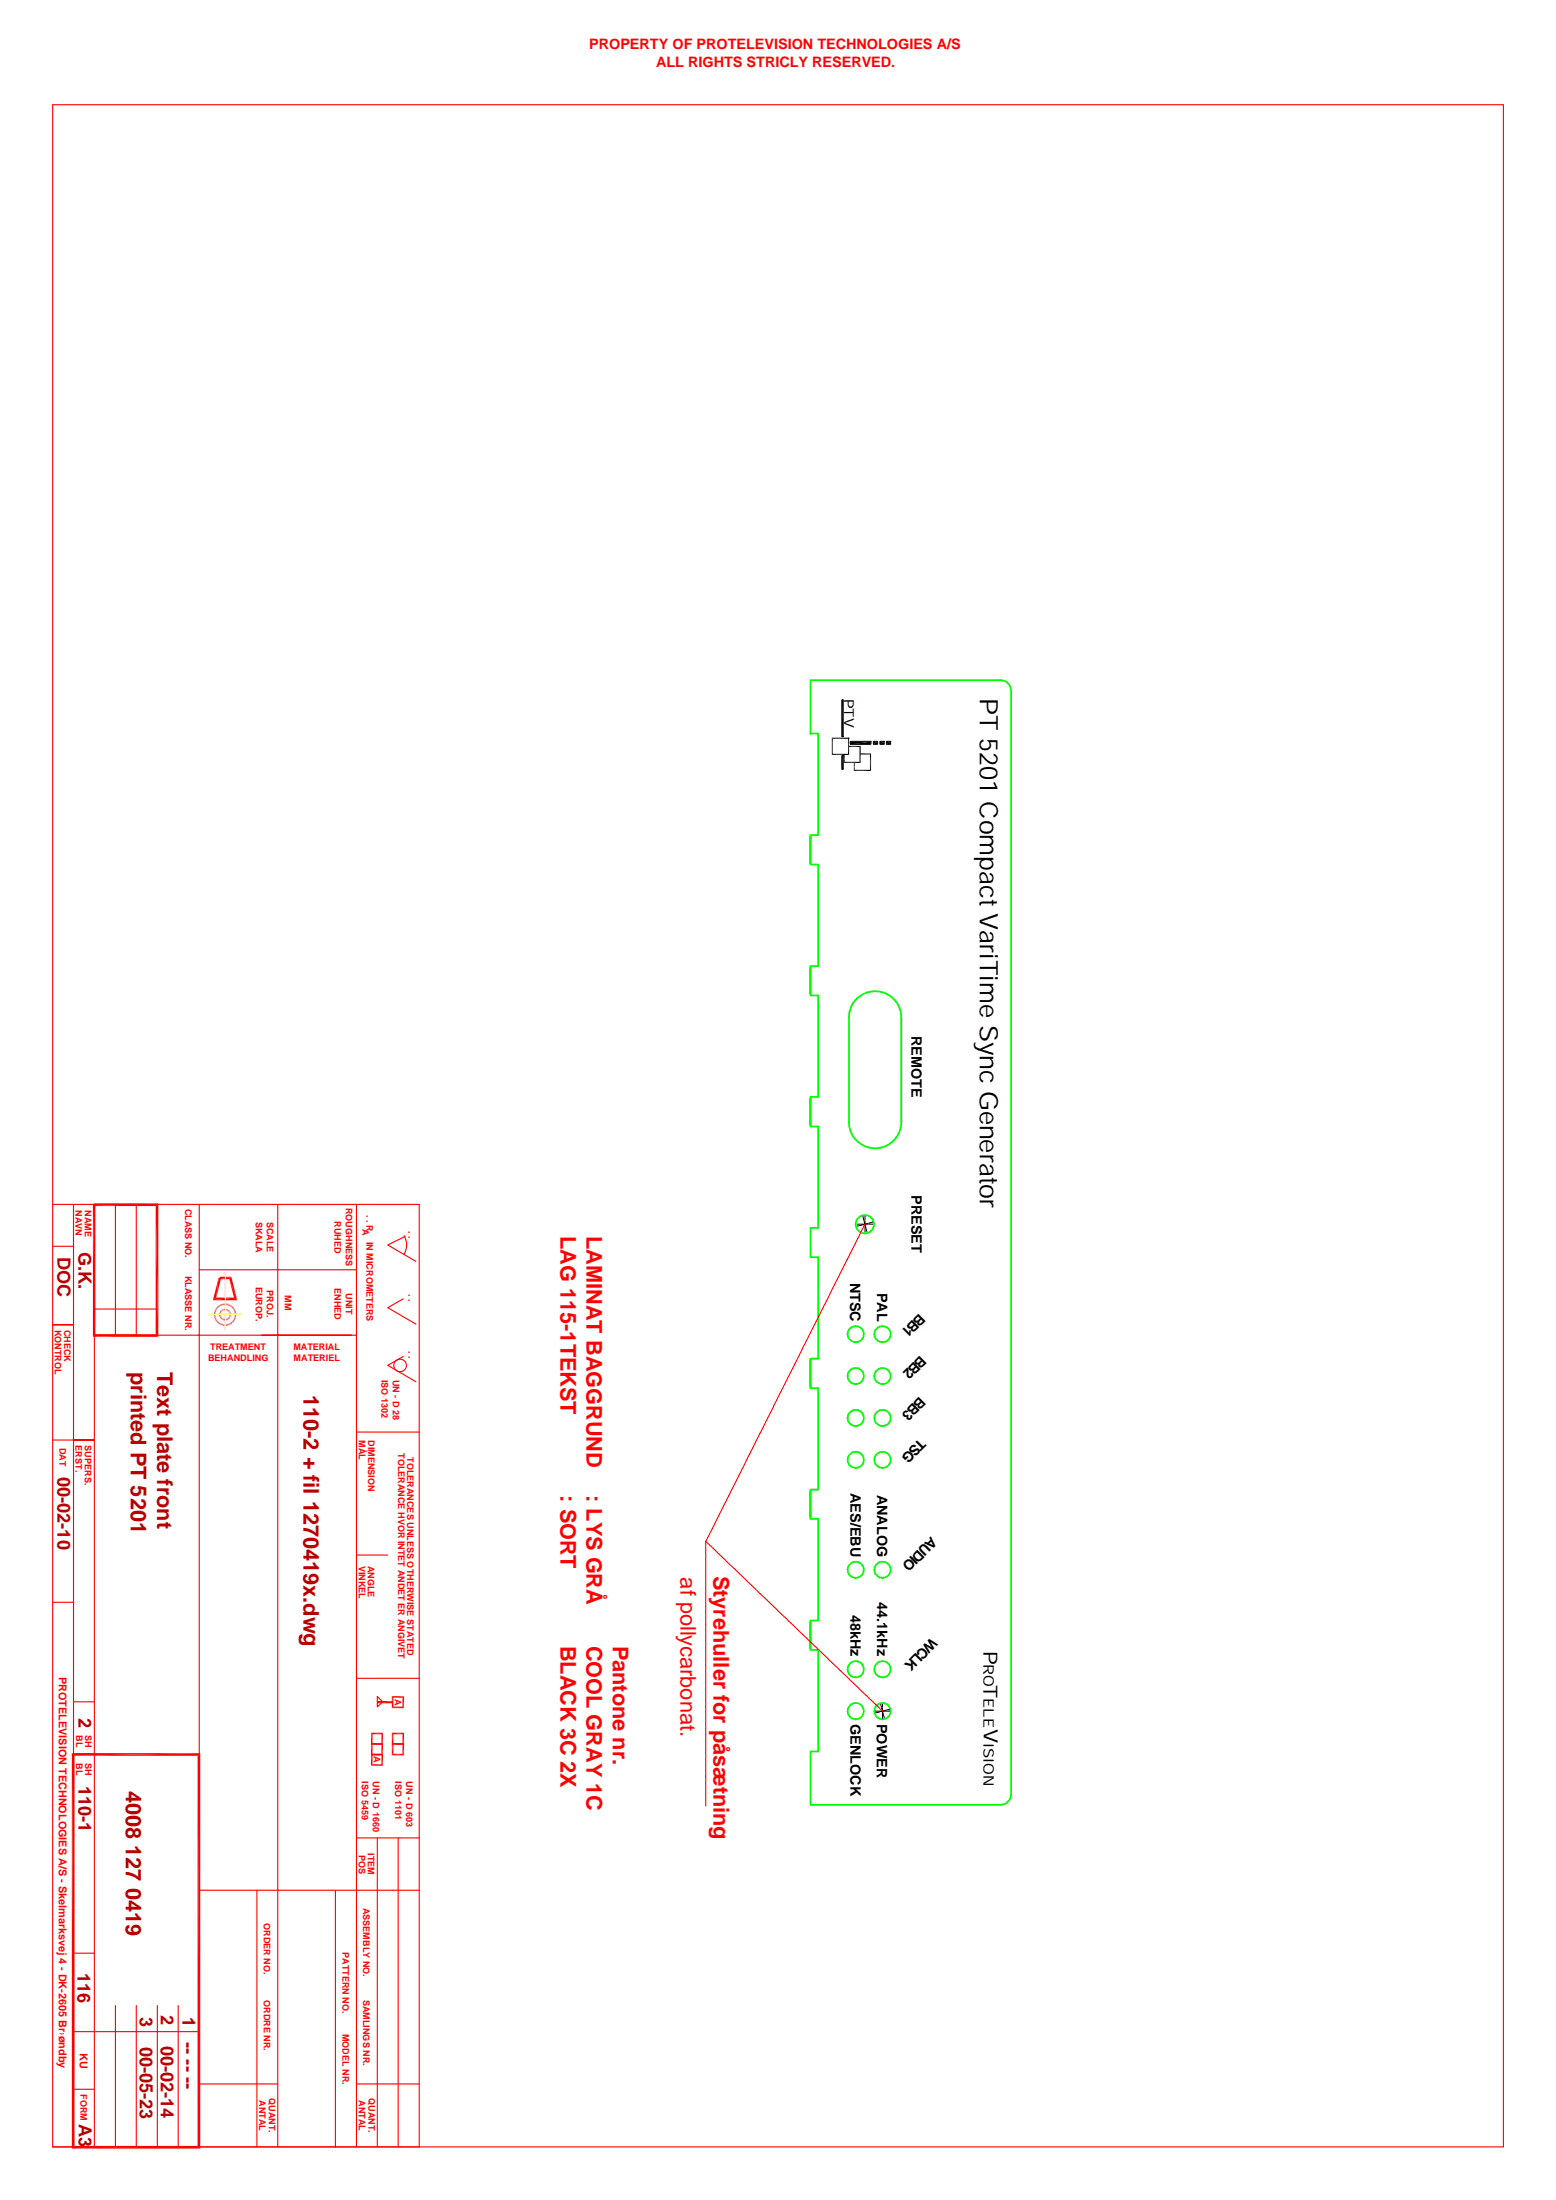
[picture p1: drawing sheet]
<svg xmlns="http://www.w3.org/2000/svg" width="297mm" height="420mm" viewBox="0 0 297 420" stroke-linecap="round" stroke-linejoin="round" font-family="sans-serif">
<g fill="none" stroke="#0f0" stroke-width=".34">
<path d="M154.7 129.9h36.3a2.02 2.02 0 0 1 2 2v210.8a2.02 2.02 0 0 1-2 2h-36.3v-10.2h1.5v-19.4h-1.5v-5.6h1.5v-19.4h-1.5v-5.6h1.5v-19.4h-1.5v-5.6h1.5v-19.4h-1.5v-5.6h1.5v-19.4h-1.5v-5.6h1.5v-19.4h-1.5v-5.6h1.5v-19.4h-1.5v-5.6h1.5v-19.4h-1.5zM154.7 159.8v5M154.7 184.8v5M163.2 191.1a5 5 0 0 1 5.6-1.5 5 5 0 0 1 3.3 4.7v20a5 5 0 0 1-5 5 5 5 0 0 1-5-5v-20a5.2 5.2 0 0 1 1.1-3.2zM154.7 209.8v5M154.7 259.8v5M154.7 284.8v5M154.7 309.8v5"/>
<circle cx="165.1" cy="233.8" r="1.76"/>
<circle cx="163.4" cy="254.8" r="1.54"/>
<circle cx="168.5" cy="254.8" r="1.56"/>
<circle cx="163.4" cy="270.8" r="1.54"/>
<circle cx="163.4" cy="262.8" r="1.54"/>
<circle cx="163.4" cy="278.8" r="1.54"/>
<circle cx="168.5" cy="270.8" r="1.56"/>
<circle cx="168.5" cy="262.8" r="1.56"/>
<circle cx="168.5" cy="278.8" r="1.56"/>
<circle cx="163.4" cy="299.8" r="1.54"/>
<circle cx="168.5" cy="299.8" r="1.56"/>
<circle cx="163.4" cy="318.8" r="1.54"/>
<circle cx="168.5" cy="318.8" r="1.56"/>
<circle cx="163.4" cy="326.8" r="1.54"/>
<circle cx="168.5" cy="326.8" r="1.56"/>
</g>
<path d="M158.8 144.1h3.3M158.8 141h3.2M161.1 145.6h3.2M162 140.9v3.3M162 142.6h2.3M163 147.1h3.3M164.2 142.5v3.2M164.2 144h2.1M166.2 143.9v3.3" fill="none" stroke="#000" stroke-width=".21"/>
<g fill="none" stroke="#000" stroke-width=".19">
<path d="M160.7 133.6h.3v7.1h-.3zM158.9 140.9v3.3M160.7 144.3h.3v2.6h-.3zM162 140.9h.1M162.3 141.6h4v.5h-4zM166.7 141.6h.8v.5h-.8zM168 141.6h.8v.5h-.8zM169.2 141.6h.8v.5h-.8zM163.6 233.8h.8M164.4 234l-.8 .2M164.5 233.8h.1M164.6 233.9l-.1 .1"/>
<path d="M164.7 233.8h.8M164.7 232.3l.2 .8M165 233.2v.1M165 233.4l.2 .8M165.1 232.3v.8M165.1 233.2v.1M165.1 233.4v.8M165.1 234.3v.1M165.1 234.5v.8M165.2 234.3l.1 .1M165.3 234.5l.2 .8M165.5 233.7l-.8 .2"/>
<path d="M165.6 233.8h.1M165.7 233.6l-.1 .1M165.8 233.8h.8M166.6 233.4l-.8 .2M167.1 326.8h.6M167.7 327l-.5 .1M167.8 326.8h.2M168 326.9l-.1 .1M168.1 326.8h.7M168.1 325.5l.2 .6M168.3 326.2v.1M168.4 326.4l.2 .8"/>
<path d="M168.5 325.4v.6M168.5 326.2v.1M168.5 326.4v.8M168.5 327.3v.1M168.5 327.6v.5M168.6 327.3v.1M168.7 327.5l.1 .6M168.8 326.7l-.7 .2M169 326.8h.1M169.1 326.6l-.2 .1M169.2 326.8h.6M169.8 326.5l-.6 .1"/>
</g>
<path d="M161.1 144.1l.1 1.4-.1 .2zM161.1 144.1h.1v1.4zM162.3 142.2l3.9-.6v.6zM163 145.7l.2 1.3-.2 .2zM163 145.7h.2v1.3zM162.3 141.6h3.9l-3.9 .6zM166.7 142.2l.8-.6v.6zM166.7 141.6h.8l-.8 .6zM167.9 142.2l.8-.6v.6zM167.9 141.6h.8l-.8 .6zM169.2 142.2l.8-.6v.6zM169.2 141.6h.8l-.8 .6z" fill="#000"/>
<path d="M160.8 133.7v7.1M160.8 144.4v2.6" fill="none" stroke="#000" stroke-width=".25"/>
<path d="M10.1 20h276.9v390h-276.9z" fill="none" stroke="#f00" stroke-width=".21"/>
<g fill="#f00">
<path d="M14.2 409.8h23.5l-24 .5z"/>
<path d="M13.7 410.3l24-.5 .5 .5z"/>
<path d="M37.7 335.3l.5 75-.5-.5z"/>
<path d="M37.7 335.3l.5-.5v75.5z"/>
<path d="M14.2 335.3l24-.5-.5 .5z"/>
<path d="M13.7 334.8h24.5l-24 .5z"/>
<path d="M13.7 334.8l.5 .5v74.5z"/>
<path d="M13.7 334.8l.5 75-.5 .5z"/>
</g>
<path d="M10.1 230h69.9v180M14 230v180M18 230v180M22 230v25M26 230v25M38 230v180M53 230v180M68.1 230v180M18 255h50.1M38 242.5h30.1" fill="none" stroke="#f00" stroke-width=".21"/>
<g fill="#f00">
<path d="M17.7 230.1h.5v24.7z"/>
<path d="M17.7 230.1l.5 24.7-.5 .5z"/>
<path d="M18.2 254.8h11.5l-12 .5z"/>
<path d="M17.7 255.3l12-.5 .5 .5z"/>
<path d="M29.7 230.3l.5 25-.5-.5z"/>
<path d="M29.7 230.3l.5-.5v25.5z"/>
<path d="M17.9 230.3l12.3-.5-.5 .5z"/>
<path d="M17.9 229.8h12.3l-12.3 .5z"/>
</g>
<path d="M10.1 238h3.9M14 253h-3.9h3.9M18 250h12M10.1 275h7.9h-4" fill="none" stroke="#f00" stroke-width=".21"/>
<g fill="#dd6e6e">
<path d="M43 251.9l.4 .2-.4 .1z"/>
<path d="M43 251.9l.3-.1 .1 .3z"/>
<path d="M43.3 251.8l.5 .1-.4 .2z"/>
<path d="M43.3 251.8l.3-.1 .2 .2z"/>
<path d="M43.6 251.7l.4-.2-.2 .4z"/>
<path d="M43.8 251.4l.2 .1-.4 .2z"/>
<path d="M43.8 251.4l.3-.3-.1 .4z"/>
<path d="M43.8 251.1h.3l-.3 .3z"/>
<path d="M44 250.7l.1 .4h-.3z"/>
<path d="M43.8 250.7h.2l-.2 .4z"/>
<path d="M43.8 250.3l.2 .4h-.2z"/>
<path d="M43.8 250.3v.4l-.2-.2z"/>
<path d="M43.4 250l.4 .3-.2 .2z"/>
<path d="M43.4 250l.2 .5-.3-.2z"/>
<path d="M43 249.9l.4 .1-.1 .3z"/>
<path d="M43 249.9l.3 .4-.3-.1z"/>
<path d="M42.5 250l.5-.1v.3z"/>
<path d="M42.5 250l.5 .2-.4 .1z"/>
<path d="M42.2 250.3l.3-.3 .1 .3z"/>
<path d="M42.2 250.3h.4l-.2 .2z"/>
<path d="M42.2 250.3l.2 .2-.5 .2z"/>
<path d="M41.9 250.7l.5-.2-.2 .2z"/>
<path d="M41.9 250.7h.3l-.4 .4z"/>
<path d="M41.8 251.1l.4-.4-.1 .4z"/>
<path d="M41.8 251.1h.3l-.2 .4z"/>
<path d="M42.1 251.1l.1 .3-.3 .1z"/>
<path d="M41.9 251.5l.3-.1v.5z"/>
<path d="M42.2 251.4l.2 .3-.2 .2z"/>
<path d="M42.2 251.9l.2-.2 .1 .4z"/>
<path d="M42.4 251.7l.2 .1-.1 .3z"/>
<path d="M42.6 251.8l.4 .4-.5-.1z"/>
<path d="M42.6 251.8l.4 .1v.3z"/>
<path d="M43 252.9l.5 .3h-.5z"/>
<path d="M43 252.9h.4l.1 .3z"/>
<path d="M43.4 252.9h.6l-.5 .3z"/>
<path d="M43.4 252.9l.5-.2 .1 .2z"/>
<path d="M43.9 252.7l.6-.1-.5 .3z"/>
<path d="M43.9 252.7l.4-.3 .2 .2z"/>
<path d="M44.3 252.4l.5-.3-.3 .5z"/>
<path d="M44.6 252l.2 .1-.5 .3z"/>
<path d="M44.6 252l.4-.4-.2 .5z"/>
<path d="M44.7 251.5l.3 .1-.4 .4z"/>
<path d="M45.1 251.1l-.1 .5-.3-.1z"/>
<path d="M44.8 251.1h.3l-.4 .4z"/>
<path d="M45 250.5l.1 .6h-.3z"/>
<path d="M44.7 250.6l.3-.1-.2 .6z"/>
<path d="M44.8 250l.2 .5-.3 .1z"/>
<path d="M44.6 250.1l.2-.1-.1 .6z"/>
<path d="M44.5 249.6l.3 .4-.2 .1z"/>
<path d="M44.3 249.8l.2-.2 .1 .5z"/>
<path d="M44 249.2l.5 .4-.2 .2z"/>
<path d="M44 249.2l.3 .6-.4-.3z"/>
<path d="M43.5 249l.5 .2-.1 .3z"/>
<path d="M43.5 249l.4 .5-.5-.2z"/>
<path d="M43 248.9l.5 .1-.1 .3z"/>
<path d="M43 248.9l.4 .4-.4-.1z"/>
<path d="M42.4 249l.6-.1v.3z"/>
<path d="M42.4 249l.6 .2-.5 .1z"/>
<path d="M41.9 249.2l.5-.2 .1 .3z"/>
<path d="M41.9 249.2l.6 .1-.5 .2z"/>
<path d="M41.4 249.6l.5-.4 .1 .3z"/>
<path d="M41.4 249.6l.6-.1-.3 .3z"/>
<path d="M41.4 249.6l.3 .2-.6 .2z"/>
<path d="M41.1 250l.6-.2-.3 .3z"/>
<path d="M41.1 250l.3 .1-.5 .4z"/>
<path d="M40.9 250.5l.5-.4-.2 .5z"/>
<path d="M40.9 250.5l.3 .1-.4 .5z"/>
<path d="M41.2 250.6l-.1 .5h-.3z"/>
<path d="M40.8 251.1h.3l-.2 .5z"/>
<path d="M41.1 251.1l.1 .4-.3 .1z"/>
<path d="M40.9 251.6l.3-.1-.1 .6z"/>
<path d="M41.2 251.5l.2 .5-.3 .1z"/>
<path d="M41.1 252.1l.3-.1v.6z"/>
<path d="M41.4 252l.3 .4-.3 .2z"/>
<path d="M41.7 252.4l.2 .5-.5-.3z"/>
<path d="M41.7 252.4l.3 .3-.1 .2z"/>
<path d="M42 252.7l.4 .5-.5-.3z"/>
<path d="M42 252.7l.5 .2-.1 .3z"/>
<path d="M42.5 252.9l.5 .3h-.6z"/>
<path d="M42.5 252.9h.5v.3z"/>
</g>
<path d="M40 251h.7M40.9 251h.3M41.4 251h1.3M42.9 251h.3M43.4 251h1.2M44.9 251h.2M45.4 251h.6" fill="none" stroke="#ff0" stroke-width=".25"/>
<g fill="#f00">
<path d="M41.7 244l.5 .1-.9 3.7z"/>
<path d="M41.7 244l-.4 3.8-.7 .5z"/>
<path d="M40.6 248.3l.7-.5h3.4z"/>
<path d="M40.6 248.3l4.1-.5 .6 .5z"/>
<path d="M43.8 244.3l1.5 4-.6-.5z"/>
<path d="M44.2 243.8l1.1 4.5-1.5-4z"/>
<path d="M42 244.3l2.2-.5-.4 .5z"/>
<path d="M42 243.8h2.2l-2.2 .5z"/>
</g>
<path d="M43 243v1.2M43 244.4v.2M43 244.9v1.2M43 246.4v.3M43 246.9v1.2M43 248.4v.2M43 248.9v1.2M43 250.4v.2M43 250.9v1.2M43 252.4v.2M43 252.9v1.1" fill="none" stroke="#ff0" stroke-width=".25"/>
<path d="M77.2 236a3.6 3.6 0 0 1 0 3.6M77.3 236.2l-3.3 1.6 5.4 3.1M77 259.1l-3 1.7 5.4 3.1M77 248.1l-3 1.6 5.4 3.2M68.1 273.5h11.9M75.3 261.3a1.21 1.21 0 0 1 1-1.7 1.21 1.21 0 0 1 1.3 1.5 1.21 1.21 0 0 1-1.8 .7l-.4-.3M68.1 297h5.9M10.1 306h3.9M14 325h4M14 335h4M68.1 320.5h11.9" fill="none" stroke="#f00" stroke-width=".21"/>
<path d="M74.8 326.1h2.3M75 323.9v2.3" fill="none" stroke="#f00" stroke-width=".3"/>
<path d="M74.8 323.9l.3 .3v1.7z" fill="#f00"/>
<path d="M74.8 324.1h2.3M77 323.9v2.3" fill="none" stroke="#f00" stroke-width=".3"/>
<path d="M76.8 324.2l.3 2-.3-.3z" fill="#f00"/>
<path d="M72 324l1 1-1 1z" fill="none" stroke="#f00" stroke-width=".21"/>
<path d="M72 325.1h3" fill="none" stroke="#f00" stroke-width=".42"/>
<path d="M74.8 333.1h2.3" fill="none" stroke="#f00" stroke-width=".3"/>
<path d="M76.8 331.2l.3 2-.3-.3z" fill="#f00"/>
<path d="M74.8 331.1h2.3M77 330.9v2.3" fill="none" stroke="#f00" stroke-width=".3"/>
<path d="M74.8 330.9l.3 .3v1.7z" fill="#f00"/>
<path d="M74.8 335.1h2.3M74.8 333.1h2.3M75 330.9v4.3M77 332.9v2.3" fill="none" stroke="#f00" stroke-width=".3"/>
<path d="M70.8 333.2l.3-.3h1.7z" fill="#f00"/>
<path d="M70.8 333.1h2.3" fill="none" stroke="#f00" stroke-width=".3"/>
<path d="M72.8 331.2l.3 2-.3-.3z" fill="#f00"/>
<path d="M73 330.9v2.3" fill="none" stroke="#f00" stroke-width=".3"/>
<path d="M71.1 331.2l2-.3-.3 .3z" fill="#f00"/>
<path d="M70.8 331.1h2.3" fill="none" stroke="#f00" stroke-width=".3"/>
<path d="M70.8 330.9l.3 .3v1.7z" fill="#f00"/>
<path d="M71 330.9v2.3" fill="none" stroke="#f00" stroke-width=".3"/>
<path d="M70.8 335.2l.3-.3h1.7z" fill="#f00"/>
<path d="M70.8 335.1h2.3M73 332.9v2.3" fill="none" stroke="#f00" stroke-width=".3"/>
<path d="M71.1 333.2l2-.3-.3 .3z" fill="#f00"/>
<path d="M70.8 333.1h2.3M70.8 337.1h2.3M71 332.9v2.3" fill="none" stroke="#f00" stroke-width=".3"/>
<path d="M70.8 337.2l.3-.3h1.7z" fill="#f00"/>
<path d="M71 334.9v2.3" fill="none" stroke="#f00" stroke-width=".3"/>
<path d="M70.8 334.9l.3 .3v1.7z" fill="#f00"/>
<path d="M70.8 335.1h2.3" fill="none" stroke="#f00" stroke-width=".3"/>
<path d="M71.1 335.2l2-.3-.3 .3z" fill="#f00"/>
<path d="M73 334.9v2.3" fill="none" stroke="#f00" stroke-width=".3"/>
<path d="M72.8 335.2l.3 2-.3-.3z" fill="#f00"/>
<g fill="none" stroke="#f00" stroke-width=".21">
<path d="M162.2 239.6l-.3 .7M162.3 239.4l-.1 .1M162.7 238.6l-.3 .7M162.8 238.4v.1M163.2 237.6l-.3 .7M163.3 237.4v.1M163.7 236.6l-.3 .7M163.8 236.4v.1M164.2 235.6l-.3 .7M164.3 235.4v.1M164.7 234.6l-.3 .7M164.8 234.4v.1"/>
<path d="M165.1 233.8l-.2 .5M152.1 259.7l-.3 .7M152.2 259.5v.1M152.6 258.7l-.3 .7M152.7 258.5v.1M153.1 257.7l-.3 .7M153.2 257.5v.1M153.6 256.7l-.3 .7M153.7 256.5v.1M154.1 255.7l-.3 .7M154.2 255.5v.1M154.6 254.7l-.3 .7"/>
<path d="M154.7 254.5v.1M155.1 253.7l-.3 .7M155.3 253.5l-.1 .1M155.6 252.7l-.3 .6M155.8 252.5l-.1 .1M156.1 251.7l-.3 .7M156.3 251.5l-.1 .1M156.7 250.7l-.4 .7M156.7 250.5h.1M157.2 249.7l-.4 .6M157.2 249.4v.2M157.7 248.7l-.4 .6"/>
<path d="M157.8 248.4l-.1 .2M158.2 247.7l-.4 .6M158.3 247.5h-.1M158.6 246.7l-.3 .6M158.8 246.4l-.1 .1M159.2 245.6l-.4 .7M159.3 245.4l-.1 .2M159.7 244.7l-.4 .6M159.8 244.4l-.1 .1M160.2 243.6l-.4 .7M160.3 243.4v.1M160.7 242.6l-.4 .7"/>
<path d="M160.8 242.4l-.1 .1M161.2 241.6l-.4 .7M161.3 241.4l-.1 .1M161.7 240.6l-.3 .7M161.8 240.4l-.1 .1M142 279.8l-.3 .7M142.1 279.6v.1M142.5 278.8l-.3 .7M142.6 278.6v.1M143 277.8l-.3 .7M143.2 277.6l-.1 .1M143.5 276.8l-.3 .7"/>
<path d="M143.7 276.6l-.1 .1M144 275.8l-.3 .7M144.2 275.6l-.1 .1M144.5 274.8l-.3 .7M144.7 274.6l-.1 .1M145.1 273.8l-.4 .7M145.2 273.6l-.1 .1M145.6 272.8l-.4 .7M145.7 272.6l-.1 .1M146.1 271.8l-.4 .7M146.2 271.6l-.1 .1M146.6 270.8l-.4 .7"/>
<path d="M146.7 270.6l-.1 .1M147.1 269.8l-.4 .6M147.2 269.6l-.1 .1M147.6 268.8l-.3 .7M147.7 268.5l-.1 .2M148.1 267.8l-.4 .7M148.2 267.6l-.1 .1M148.6 266.8l-.4 .6M148.7 266.6v.1M149.1 265.7l-.4 .7M149.2 265.5v.2M149.6 264.8l-.4 .6"/>
<path d="M149.7 264.5l-.1 .1M150.1 263.8l-.3 .6M150.2 263.5l-.1 .1M150.6 262.7l-.3 .7M150.7 262.5l-.1 .1M151.1 261.7l-.3 .7M151.2 261.5v.1M151.6 260.8l-.3 .6M151.7 260.5v.1M134.7 295.4v.1M134.7 295.6v.8M134.7 296.5v.2"/>
<path d="M134.7 296.8v.7M134.7 297.6v.2M134.7 297.9v.7M134.7 298.8v.1M134.7 299v.7M134.7 299.9v.1M134.7 294.4l.5 .5M135 293.9l-.3 .5v.9M135.1 293.7l-.1 .1M135.4 295h.1M135.5 292.9l-.4 .7M135.5 295.1l.6 .5"/>
<path d="M135.6 292.7l-.1 .1M136 291.9l-.3 .7M136.1 291.7l-.1 .1M136.2 295.7v.1M136.3 295.9l.6 .5M136.5 290.9l-.3 .7M136.6 290.7l-.1 .1M137 289.9l-.3 .7M137 296.5l.1 .1M137.1 289.7v.1M137.1 296.7l.6 .5M137.5 288.9l-.4 .7"/>
<path d="M137.6 288.7v.1M137.8 297.3l.1 .1M137.9 297.5l.6 .5M138 287.9l-.4 .7M138.1 287.7v.1M138.5 286.9l-.3 .6M138.6 298.1l.1 .1M138.6 286.7v.1M138.7 298.3l.6 .5M139 285.9l-.3 .6M139.1 285.6l-.1 .2M139.4 298.9h.1"/>
<path d="M139.5 284.9l-.3 .7M139.6 299l.5 .5M139.6 284.6v.2M140 283.9l-.3 .6M140.1 283.7h.1M140.2 299.6l.1 .1M140.4 299.8l.5 .5M140.5 282.9l-.3 .6M140.6 282.6v.2M141 281.8l-.3 .7M141.1 281.6v.1M141.5 280.9l-.3 .6"/>
<path d="M141.6 280.6v.1M134.7 300.1v.8M134.7 301v.1M134.7 301.3v.7M134.7 302.2h.1M134.7 302.4v.7M134.7 303.3v.1M134.7 303.5v.8M134.7 304.4v.1M134.7 304.7v.7M134.7 305.5v.1M134.7 305.8v.7"/>
<path d="M134.7 306.6v.2M134.7 306.9v.7M134.7 307.7v.2M134.7 308v.8M134.7 308.9v.1M134.7 309.1v.8M134.7 310v.2M134.7 310.2v.8M134.7 311.1v.2M134.7 311.4v.7M134.7 312.3v.1M134.7 312.5v.7"/>
<path d="M134.7 313.4v.1M134.7 313.6v.8M134.7 314.5v.1M134.7 314.8v.7M134.7 315.6v.1M134.7 315.9v.7M134.7 316.8v.1M134.7 317v.8M134.7 317.9v.1M134.7 318.1v.8M134.7 319v.1M134.7 319.3v.7"/>
<path d="M141 300.4l.1 .1M141.2 300.6l.6 .5M141.8 301.2l.1 .1M142 301.3l.6 .6M142.6 302l.1 .1M142.8 302.2l.6 .5M143.4 302.7l.1 .1M143.6 302.9l.6 .5M144.3 303.5v.1M144.5 303.7l.5 .5M145.1 304.3l.1 .1M145.3 304.5l.5 .5"/>
<path d="M145.9 305.1l.1 .1M146.1 305.2l.5 .6M146.7 305.9l.1 .1M146.9 306l.5 .6M147.5 306.6l.1 .1M147.7 306.8l.5 .5M148.3 307.4l.1 .1M148.5 307.6l.5 .5M149.1 308.2l.1 .1M149.3 308.4l.5 .5M149.9 309l.2 .1M150.1 309.1l.5 .6"/>
<path d="M150.8 309.8l.1 .1M150.9 309.9l.6 .6M151.6 310.5l.1 .1M151.7 310.7l.6 .6M152.4 311.3l.1 .1M152.5 311.5l.6 .5M153.2 312.1l.1 .1M153.4 312.3l.5 .5M154 312.9h.1M154.2 313l.5 .6M154.8 313.7l.1 .1M155 313.8l.5 .5"/>
<path d="M155.6 314.4l.1 .1M155.8 314.6l.6 .6M156.4 315.2l.1 .1M156.6 315.4l.6 .5M157.2 316l.1 .1M157.4 316.2l.6 .5M158.1 316.8v.1M158.2 317l.6 .5M158.9 317.6h.1M159 317.7l.6 .5M159.7 318.3v.1M159.9 318.5l.5 .5"/>
<path d="M160.5 319.1l.1 .1M160.7 319.3l.5 .5M161.3 319.9l.1 .1M134.7 320.1v.2M134.7 320.4v.7M134.7 321.2v.2M134.7 321.5v.8M134.7 322.4v.1M134.7 322.6v.8M134.7 323.5v.1M134.7 323.7v.8M134.7 324.6v.2"/>
<path d="M134.7 324.9v.7M134.7 325.8v.1M134.7 326v.7M134.7 326.9v.1M134.7 327.1v.8M134.7 328v.1M134.7 328.3v.7M134.7 329.1v.1M134.7 329.4v.7M134.7 330.3v.1M134.7 330.5v.8M134.7 331.4v.1"/>
<path d="M134.7 331.6v.8M134.7 332.5v.1M134.7 332.8v.7M134.7 333.7v.1M134.7 333.9v.7M134.7 334.8v.1M134.7 335v.8M134.7 335.9v.1M134.7 336.1v.8M134.7 337v.1M134.7 337.2v.8M134.7 338.1v.2"/>
<path d="M134.7 338.4v.8M134.7 339.2v.2M134.7 339.5v.8M161.5 320.1l.5 .5M162.1 320.7l.1 .1M162.3 320.9l.5 .5M162.9 321.5h.1M163.1 321.6l.5 .5M163.7 322.2l.1 .1M163.9 322.4l.5 .5M164.5 323l.1 .1M164.7 323.2l.5 .5"/>
<path d="M165.3 323.8l.2 .1M165.5 324l.6 .5M166.2 324.6l.1 .1M166.3 324.8l.6 .5M167 325.4h.1M167.2 325.5l.5 .5M167.8 326.1l.1 .1M168 326.3l.5 .5M68.1 351h11.9M72 351v59M76 351v59M134.7 340.4v.1"/>
<path d="M134.7 340.6v.8M134.7 341.5v.2M134.7 341.8v.7M134.7 342.6v.2M134.7 342.9v.7M134.7 343.8v.1M134.7 344v.9M14 373h4M38 361h42M49 361v49M64 361.1v49M14 388h24"/>
<path d="M14 399h4M22 383v27M26 383v27M30 383v27M34 383v27M38 398h15M68.1 398h11.9M10.1 410h69.9"/>
</g>
<text font-size="4.9" x="187.1" y="133.4" transform="rotate(90 187.1 133.4)">PT 5201 Compact VariTime Sync Generator</text>
<g font-size="4.1" fill="#f00">
<text x="107" y="236.1" transform="rotate(90 107 236.1)">LAG 115-1TEKST</text>
<text x="112" y="236.1" transform="rotate(90 112 236.1)">LAMINAT BAGGRUND</text>
<text x="107" y="285.5" transform="rotate(90 107 285.5)">: SORT</text>
<text x="112" y="285.5" transform="rotate(90 112 285.5)">: LYS GRÅ</text>
<text x="129.9" y="301.3" transform="rotate(90 129.9 301.3)">af pollycarbonat.</text>
<text x="136.2" y="300.9" transform="rotate(90 136.2 300.9)">Styrehuller for påsætning</text>
<text x="107" y="314.3" transform="rotate(90 107 314.3)">BLACK 3C 2X</text>
<text x="112" y="314.3" transform="rotate(90 112 314.3)">COOL GRAY 1C</text>
<text x="117" y="314.3" transform="rotate(90 117 314.3)">Pantone nr.</text>
</g>
<g font-size="4.1" fill="#b80000">
<text x="25" y="262" transform="rotate(90 25 262)">printed PT 5201</text>
<text x="30" y="262" transform="rotate(90 30 262)">Text plate front</text>
<text x="58" y="266.4" transform="rotate(90 58 266.4)">110-2 + fil 1270419x.dwg</text>
<text x="24" y="342.1" transform="rotate(90 24 342.1)">4008 127 0419</text>
</g>
<g font-size="3.8">
<text x="187.7" y="315.3" transform="rotate(90 187.7 315.3)">P</text>
<text x="187.7" y="321.8" transform="rotate(90 187.7 321.8)">T</text>
<text x="187.8" y="330.2" transform="rotate(90 187.8 330.2)">V</text>
</g>
<g font-size="3.5" fill="#b80000">
<text x="15" y="239.1" transform="rotate(90 15 239.1)">G.K.</text>
<text x="11" y="240.1" transform="rotate(90 11 240.1)">DOC</text>
<text x="11" y="282.1" transform="rotate(90 11 282.1)">00-02-10</text>
<text x="15" y="328" transform="rotate(90 15 328)">2</text>
<text x="15" y="341" transform="rotate(90 15 341)">110-1</text>
<text x="14.8" y="376.7" transform="rotate(90 14.8 376.7)">116</text>
<text x="26.7" y="385.1" transform="rotate(90 26.7 385.1)">3</text>
<text x="30.7" y="384.9" transform="rotate(90 30.7 384.9)">2</text>
<text x="34.8" y="385.2" transform="rotate(90 34.8 385.2)">1</text>
<text x="26.7" y="391" transform="rotate(90 26.7 391)">00-05-23</text>
<text x="30.7" y="390.7" transform="rotate(90 30.7 390.7)">00-02-14</text>
<text x="34.8" y="390" transform="rotate(90 34.8 390)">-- -- --</text>
<text x="15" y="405.6" transform="rotate(90 15 405.6)">A3</text>
</g>
<g font-size="2.8" fill="#f00">
<text x="112.5" y="9.4">PROPERTY OF PROTELEVISION TECHNOLOGIES A/S</text>
<text x="125.3" y="12.8">ALL RIGHTS STRICLY RESERVED.</text>
</g>
<g font-size="2.8">
<text x="174" y="197.9" transform="rotate(90 174 197.9)">REMOTE</text>
<text x="174" y="228.3" transform="rotate(90 174 228.3)">PRESET</text>
<text x="162.3" y="244.9" transform="rotate(90 162.3 244.9)">NTSC</text>
<text x="167.5" y="246.8" transform="rotate(90 167.5 246.8)">PAL</text>
<text x="175.5" y="250.7" transform="rotate(135 175.5 250.7)">BB1</text>
<text x="175.7" y="258.7" transform="rotate(135 175.7 258.7)">BB2</text>
<text x="175.5" y="266.6" transform="rotate(135 175.5 266.6)">BB3</text>
<text x="175.6" y="274.6" transform="rotate(135 175.6 274.6)">TSG</text>
<text x="162.3" y="285.2" transform="rotate(90 162.3 285.2)">AES/EBU</text>
<text x="167.4" y="285.5" transform="rotate(90 167.4 285.5)">ANALOG</text>
<text x="177.8" y="293.3" transform="rotate(135 177.8 293.3)">AUDIO</text>
<text x="162.3" y="308.4" transform="rotate(90 162.3 308.4)">48kHz</text>
<text x="167.4" y="306" transform="rotate(90 167.4 306)">44.1kHz</text>
<text x="177.8" y="312.7" transform="rotate(135 177.8 312.7)">WCLK</text>
<text x="187.7" y="317.8" transform="rotate(90 187.7 317.8)">RO</text>
<text x="162.4" y="329.3" transform="rotate(90 162.4 329.3)">GENLOCK</text>
<text x="167.4" y="329.2" transform="rotate(90 167.4 329.2)">POWER</text>
<text x="187.7" y="324.4" transform="rotate(90 187.7 324.4)">ELE</text>
<text x="187.7" y="332.9" transform="rotate(90 187.7 332.9)">ISION</text>
</g>
<text font-size="2.6" x="161.2" y="133.5" transform="rotate(90 161.2 133.5)">PTV</text>
<g font-size="2.1" fill="#f00">
<text x="11.3" y="320.3" transform="rotate(90 11.3 320.3)">PROTELEVISION TECHNOLOGIES A/S - Skelmarksvej 4 - DK-2605 Br›øndby</text>
<text x="15.2" y="392" transform="rotate(90 15.2 392)">KU</text>
</g>
<g font-size="1.7" fill="#f00">
<text x="14.4" y="231.1" transform="rotate(90 14.4 231.1)">NAVN</text>
<text x="16.2" y="231.1" transform="rotate(90 16.2 231.1)">NAME</text>
<text x="35.3" y="230.8" transform="rotate(90 35.3 230.8)">CLASS NO.</text>
<text x="48.9" y="233.3" transform="rotate(90 48.9 233.3)">SKALA</text>
<text x="51" y="233.3" transform="rotate(90 51 233.3)">SCALE</text>
<text x="63.8" y="233.2" transform="rotate(90 63.8 233.2)">RUHED</text>
<text x="66" y="230.7" transform="rotate(90 66 230.7)">ROUGHNESS</text>
<text x="70" y="232.1" transform="rotate(90 70 232.1)">. . R</text>
<text x="69.2" y="234.7" transform="rotate(90 69.2 234.7)">A</text>
<text x="70" y="237.2" transform="rotate(90 70 237.2)">IN MICROMETERS</text>
<text x="78" y="235.1" transform="rotate(90 78 235.1)">. .</text>
<text x="35.3" y="243.6" transform="rotate(90 35.3 243.6)">KLASSE NR.</text>
<text x="48.9" y="245.7" transform="rotate(90 48.9 245.7)">EUROP.</text>
<text x="63.8" y="246" transform="rotate(90 63.8 246)">ENHED</text>
<text x="51" y="246.4" transform="rotate(90 51 246.4)">PROJ.</text>
<text x="54.4" y="247.4" transform="rotate(90 54.4 247.4)">MM</text>
<text x="66" y="247" transform="rotate(90 66 247)">UNIT</text>
<text x="78" y="247.1" transform="rotate(90 78 247.1)">. .</text>
<text x="10.5" y="253.9" transform="rotate(90 10.5 253.9)">KONTROL</text>
<text x="12.2" y="253.9" transform="rotate(90 12.2 253.9)">CHECK</text>
<text x="40.1" y="257.8">TREATMENT</text>
<text x="56" y="257.8">MATERIAL</text>
<text x="39.7" y="259.9">BEHANDLING</text>
<text x="56" y="259.9">MATERIEL</text>
<text x="72.9" y="263.5" transform="rotate(90 72.9 263.5)">ISO 1302</text>
<text x="75" y="263.5" transform="rotate(90 75 263.5)">UN - D 28</text>
<text x="78" y="258.1" transform="rotate(90 78 258.1)">. .</text>
<text x="68.5" y="275" transform="rotate(90 68.5 275)">MÅL</text>
<text x="70.3" y="275" transform="rotate(90 70.3 275)">DIMENSION</text>
<text x="11.4" y="276.5" transform="rotate(90 11.4 276.5)">DAT</text>
<text x="14.4" y="276.1" transform="rotate(90 14.4 276.1)">ERST.</text>
<text x="16.2" y="276.1" transform="rotate(90 16.2 276.1)">SUPERS.</text>
<text x="76" y="277.5" transform="rotate(90 76 277.5)">TOLERANCE HVOR INTET ANDET ER ANGIVET</text>
<text x="77.7" y="278.3" transform="rotate(90 77.7 278.3)">TOLERANCES UNLESS OTHERWISE STATED</text>
<text x="68.5" y="299" transform="rotate(90 68.5 299)">VINKEL</text>
<text x="70.2" y="299" transform="rotate(90 70.2 299)">ANGLE</text>
<text x="75.4" y="324.4" transform="rotate(90 75.4 324.4)">A</text>
<text x="14.6" y="331.4" transform="rotate(90 14.6 331.4)">BL</text>
<text x="16.3" y="331.3" transform="rotate(90 16.3 331.3)">SH</text>
<text x="71.4" y="335.4" transform="rotate(90 71.4 335.4)">A</text>
<text x="14.6" y="336.8" transform="rotate(90 14.6 336.8)">BL</text>
<text x="16.3" y="336.7" transform="rotate(90 16.3 336.7)">SH</text>
<text x="69" y="340.2" transform="rotate(90 69 340.2)">ISO 5459</text>
<text x="71.2" y="340.2" transform="rotate(90 71.2 340.2)">UN - D 1660</text>
<text x="75.4" y="340.2" transform="rotate(90 75.4 340.2)">ISO 1101</text>
<text x="77.6" y="340.2" transform="rotate(90 77.6 340.2)">UN - D 603</text>
<text x="70.2" y="353.9" transform="rotate(90 70.2 353.9)">ITEM</text>
<text x="68.5" y="354.2" transform="rotate(90 68.5 354.2)">POS</text>
<text x="69.3" y="364.4" transform="rotate(90 69.3 364.4)">ASSEMBLY NO.</text>
<text x="50.4" y="367.3" transform="rotate(90 50.4 367.3)">ORDER NO.</text>
<text x="65.4" y="372.8" transform="rotate(90 65.4 372.8)">PATTERN NO.</text>
<text x="50.4" y="382" transform="rotate(90 50.4 382)">ORDRE NR.</text>
<text x="69.3" y="381.9" transform="rotate(90 69.3 381.9)">SAMLINGS NR.</text>
<text x="65.4" y="388.4" transform="rotate(90 65.4 388.4)">MODEL NR.</text>
<text x="15.4" y="400" transform="rotate(90 15.4 400)">FORM</text>
<text x="49.5" y="401.1" transform="rotate(90 49.5 401.1)">ANTAL</text>
<text x="51.3" y="400.7" transform="rotate(90 51.3 400.7)">QUANT.</text>
<text x="68.5" y="401.1" transform="rotate(90 68.5 401.1)">ANTAL</text>
<text x="70.3" y="400.7" transform="rotate(90 70.3 400.7)">QUANT.</text>
</g>
</svg>
